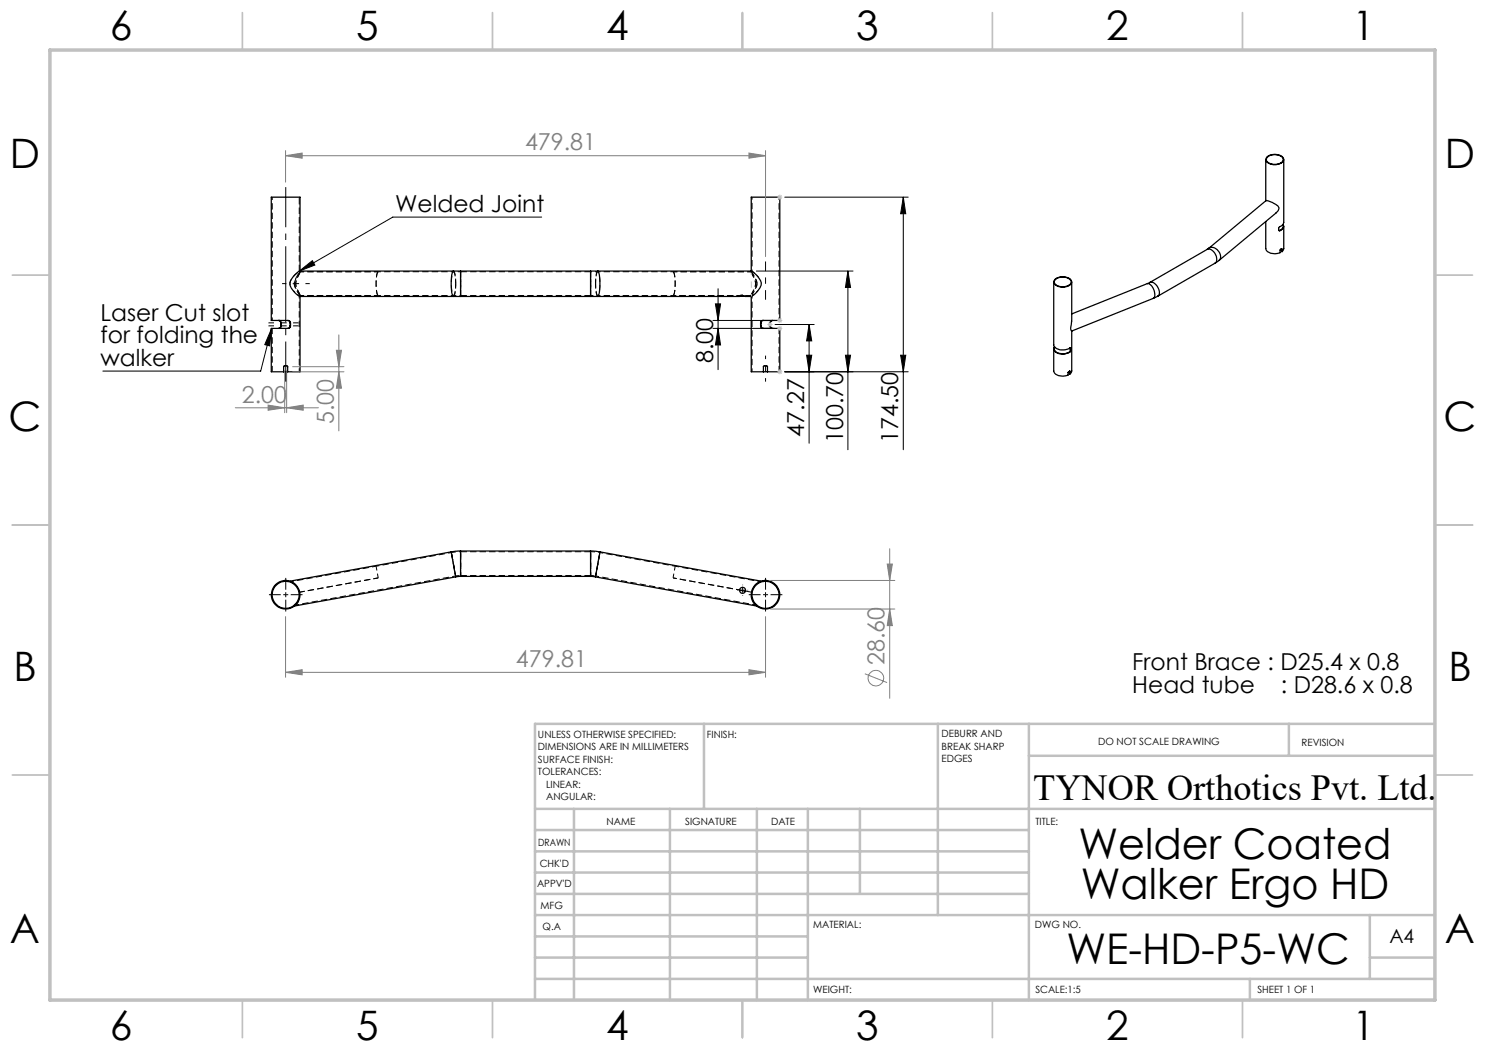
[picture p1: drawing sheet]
<svg xmlns="http://www.w3.org/2000/svg" width="297mm" height="210mm" viewBox="0 0 297 210" stroke-linecap="round" stroke-linejoin="round" font-family="sans-serif">
<g fill="none" stroke="#000" stroke-width=".2" stroke-dasharray="1.3 .6" stroke-dashoffset=".6" stroke-linecap="butt">
<path d="M92.1 56.7v2.4v-4.8v2.4M118.1 56.7v2.4v-4.8v2.4M134.6 59.1h13.3M147.9 59.1h-13.3M147.9 59.1h1.2M149.1 59.1h1.2M150.3 59.1h-1.2M150.4 59v15.3M59.8 74.3v-15.3M90.3 110.5l-15.1 2.7M91.1 115.2l-.8-4.7 .8 4.7M92.1 115.1v-4.8v4.8"/>
<path d="M118.1 115.1v-4.8v4.8M119.1 115.2l.9-4.7-.9 4.7M119.1 115.2l32 5.8M135 113.2l-15-2.7M149.1 118.2l1.2 .2M150.3 118.4l-1.2-.2M59.1 121l32-5.8"/>
</g>
<path d="M60 59.1h15.6M75.6 54.3h-15.6M91.1 56.7v.4a2.91 2.91 0 0 1-.4 2 6.9 6.9 0 0 1 0-4.8 3.3 3.3 0 0 1 .4 2.4M119.1 56.7v.4a2.91 2.91 0 0 0 .5 2 6.9 6.9 0 0 0 0-4.8 3.3 3.3 0 0 0-.5 2.4M134.6 54.3h15.7M150.3 54.3h-15.7M75.2 113.2l.4 2.4M75.2 113.2l-17.2 3.2M135 113.2l-.4 2.4M152.3 116.4l-17.3-3.2M59.1 121l.5-.7M151.1 121l-.5-.7" fill="none" stroke="#000" stroke-width=".2" stroke-dasharray="1.3 .6" stroke-dashoffset=".4" stroke-linecap="butt"/>
<path d="M58.9 56.7l.2-.7 .9-1.8M60 59.3l-.9-1.7-.2-.9M150.3 59.3l.8-1.7 .3-.9" fill="none" stroke="#000" stroke-width=".2" stroke-dasharray="1.3 .6" stroke-dashoffset=".2" stroke-linecap="butt"/>
<g fill="none" stroke="#000" stroke-width=".2" stroke-dasharray="1.3 .6" stroke-dashoffset=".3" stroke-linecap="butt">
<path d="M59.8 59l-.1-.3a2.6 2.6 0 0 1-.3-3.5l.4-.8a3.4 3.4 0 0 0-1.8 2.3M90.7 59.3a3.7 3.7 0 0 0 .5-2.6M91.2 56.7l-.1-.4a3.2 3.2 0 0 0-.4-2.1M92.1 56.7v-2.5M92.1 59.3v-2.6M118.1 56.7v-2.5M118.1 59.3v-2.6M119.1 56.7v-.4a3.2 3.2 0 0 1 .5-2.1M119.6 59.3a3.6 3.6 0 0 1-.5-2.6M150.4 54.5l.9 1.6 .1 .6M151.4 56.7l-.2-.7-.9-1.7M151.4 56.7l-.3 1-.7 1.3"/>
<path d="M60 118.4l15.6-2.8M75.6 115.6l-15.6 2.8"/>
</g>
<g fill="none" stroke="#000" stroke-width=".2" stroke-dasharray="1.3 .6" stroke-linecap="butt">
<path d="M58 56.7v.3M59.8 59.1h.2M60 54.3h-.2M60 54.3v.2a3.8 3.8 0 0 0-.7 3l.7 1.6M60 59.1a1.11 1.11 0 0 0-.5-1 2.74 2.74 0 0 1 .3-3.2l.2-.6M60 59.3v-.1M92.1 59.1h26M118.1 54.3h-26M147.9 59.1v.2M149.1 59.3v-.2M150.2 59.2v.1M150.3 54.3v.2a3.8 3.8 0 0 1 .7 3l-.7 1.6"/>
<path d="M150.3 54.3v.2a3.7 3.7 0 0 1 .7 3l-.7 1.6M150.3 59.1h.2M150.5 54.3h-.2M57.6 116.3v-.2M58.1 116.4v-.2M60 118.6v-.2M91.2 115.4l-1-5M92.1 115.1h26M92.1 115.3v-5.1M118.1 110.3h-26M118.1 115.3v-5.1M119.1 115.4l.9-5"/>
<path d="M150.3 118.6v-.2M152.2 116.4l-.1-.2M152.7 116.3l-.1-.2M55.7 121.4l.1-.1M56.2 121.6v-.1M58.8 121h.4M151.1 121l.3 .1M154.1 121.6l-.1-.1M154.5 121.4v-.1"/>
</g>
<path d="M75.6 59.1a7.2 7.2 0 0 1-.2-4.4l.2-.4M75.6 54.3a7.2 7.2 0 0 0-.2 4.5l.2 .3M134.6 54.3a7.2 7.2 0 0 1 .2 4.5l-.2 .3M54.4 65.7v8.6M155.8 74.3v-8.6" fill="none" stroke="#000" stroke-width=".2" stroke-dasharray="1.3 .6" stroke-dashoffset=".1" stroke-linecap="butt"/>
<path d="M150.4 39.4v15M58.7 58.1l.7 .8 .4 .1M150.4 59h.3l.9-.9" fill="none" stroke="#000" stroke-width=".2" stroke-dasharray="1.3 .6" stroke-dashoffset=".8" stroke-linecap="butt"/>
<path d="M151.7 55.4l-.8-.8-.5-.2M92.1 110.3l-1.8 .2M120 110.5l-1.9-.2" fill="none" stroke="#000" stroke-width=".2" stroke-dasharray="1.3 .6" stroke-dashoffset=".9" stroke-linecap="butt"/>
<path d="M54.4 39.4v24.7M75.6 59.1h15.1M90.7 59.1h1.4M90.7 54.3h-15.1M92.1 54.3h-1.4M118.1 59.1h1.5M119.6 54.3h-1.5M119.6 59.1h15M134.6 54.3h-15M155.8 64.1v-24.7" fill="none" stroke="#000" stroke-width=".2" stroke-dasharray="1.3 .6" stroke-dashoffset=".7" stroke-linecap="butt"/>
<path d="M59.8 54.4v-15" fill="none" stroke="#000" stroke-width=".2" stroke-dasharray="1.3 .6" stroke-dashoffset="-.2" stroke-linecap="butt"/>
<g fill="none" stroke="#000" stroke-width=".25">
<path d="M253.2 31.9v8.3M253.4 31.5a2.27 2.27 0 0 1 3.2 .2 1.03 1.03 0 0 1-1.2 1.1 1.92 1.92 0 0 1-2.1-.8zM253.5 31.3a2.5 2.5 0 0 1 3.1 .3 1.02 1.02 0 0 1-1.1 1.3 1.88 1.88 0 0 1-2.3-1zM256.8 31.9v12.6a1.63 1.63 0 0 1-1 1l-.1 .5 .3 .1M60 59.3v15.1h-2.5M60 54.2v-14.8h-5.7v24.7h3.3l.3 .1 .2 .4M90.7 59.3h1.4M90.7 54.2h1.4M90.7 54.2h-30.8a4.3 4.3 0 0 0-1.9 2.4 3.6 3.6 0 0 0 1.8 2.6l.1 .1h30.8M90.7 54.2a5.6 5.6 0 0 0-.4 3.6l.1 1 .3 .5M92.1 54.2v5.1M92.1 54.2h26"/>
<path d="M92.1 59.3h26M118.1 59.3h1.5M118.1 54.2h1.5M118.1 54.2v5.1M119.6 54.2h30.7a4.5 4.5 0 0 1 2 2.4 4 4 0 0 1-2 2.7l-1.6-.1-.8 .1h-28.3M119.6 54.2a7.8 7.8 0 0 1 0 5.1M148.1 59.3h.9M150.2 54.2v-14.8h5.8v24.7h-3.5l-.3 .2-.1 .3M150.2 59.3v15.1h2.5M210.7 56.4v12.6a1.81 1.81 0 0 0 2.4 .9l1-.4 .1 .2M211 55.9a2.4 2.4 0 0 1 3.2 .2 1.02 1.02 0 0 1-1.1 1.3 1.88 1.88 0 0 1-2.4-1zM211 55.9a2.27 2.27 0 0 1 3.2 .3 1.03 1.03 0 0 1-1.2 1.1 1.6 1.6 0 0 1-2.1-1z"/>
<path d="M214.3 56.4v7.8M229.5 56.7a2.15 2.15 0 0 1 1.2 2.9l-.1 .1M229.5 56.7l-15.2 6.1M229.9 56.5l-.4 .2M229.9 56.5a1.87 1.87 0 0 1 2 2.1l-.4 .7M230.6 59.7l-16.3 6.5v8l-.3 .6M231.5 59.3l-.9 .4M241.4 49.9a1.83 1.83 0 0 1 1.9 2.1v.4l-.3 .2M241.4 49.9l-11.5 6.6M241.8 49.6l-.4 .3M241.8 49.6l11.5-9.5h.2a4.5 4.5 0 0 1 2.3 1.4l-.1 .6-.5 .5-11.4 9.5M241.8 49.6a1.76 1.76 0 0 1 2.2 2.2l-.2 .3"/>
<path d="M243 52.6l-11.5 6.7M243.8 52.1l-.8 .5M253.2 44.3v5.4a2.02 2.02 0 0 0 2.8 .8v-.5l.3-.2M255.7 46l.2 .1M255.9 46.1h.1M256.3 49.8h.1M256.3 49.8l.1 .5M256.4 49.8v.5M256.5 45a.79 .79 0 0 1-.6 1.1M256.6 44.9a.82 .82 0 0 1-.6 1.2M256.8 45.3v4.4l-.4 .6M55.7 64.1l.4 .2 .1 .3"/>
<path d="M55.8 64.1l.3 .2 .1 .3M56.2 65.2l-.1 .3-.4 .2M56.2 64.6v.6M56.2 64.6h.1M56.2 65.2h.1M56.2 65.2v.3l-.4 .2M56.7 74.4v-1.1l.2-.1h.6v1.2M56.7 74.4h.8M57.5 64.1l.4 .1 .1 .4M58 65.2l-.1 .3-.4 .2M58 64.6h.1M58 65.2h.1"/>
<path d="M58 64.6v.6M58.1 65.2l-.1 .3-.3 .2h-3.4v8.7h2.4M58.1 64.6v.6M152.1 65.2l.3 .5h3.6v8.7h-2.5M152.1 64.6v.6M152.1 64.6h.1M152.1 65.2h.1M152.2 65.2l.2 .4 .3 .1M152.2 64.6v.6M152.7 74.4v-1.1l.1-.1 .7 .1v1.1M152.7 64.1l-.3 .1-.2 .4M152.7 74.4h.8"/>
<path d="M154 65.2l.1 .3 .3 .2M154 64.6h.1M154 65.2h.1M154 64.6v.6M154.1 65.2l.1 .3 .3 .2M154.1 64.6v.6M154.4 64.1l-.2 .1-.2 .4M154.5 64.1l-.3 .1-.1 .4M210.7 69.8v4.4a1.66 1.66 0 0 0 2.1 1l.8-.2v-.5l.3-.2M210.8 69.5a1.16 1.16 0 0 0 1.4 1.3h.9l.9-.4M210.8 69.5h.1M210.9 69.3l-.1 .2"/>
<path d="M210.9 69.5a1.06 1.06 0 0 0 1.3 1.2h.8l.9-.3M211 69.4l-.1 .1M213.9 74.3h.1M213.9 74.3l.1 .5M213.9 70.4h.1M214 74.3v.5M214.1 69.5v.1M214.1 69.9l-.2 .5M214.1 69.6v.3M214.1 69.6l.1 .1M214.1 69.9l.1 .1M214.2 70l-.2 .4"/>
<path d="M214.2 69.7v.3M214.3 64.2l-.2 1.4 .2 .6M56.7 116.1a2.85 2.85 0 0 0-2 4.4 2.85 2.85 0 0 0 4.8 0 2.85 2.85 0 0 0-2-4.4M56.7 116.3a2.7 2.7 0 0 0-1.8 4.1 2.7 2.7 0 0 0 4.5 0 2.7 2.7 0 0 0-1.9-4.1M56.7 116.1v.2M56.9 116.1h-.2M56.9 116.3h-.2M56.9 116.1h.4M56.9 116.3h.4M56.9 116.1v.2M57.3 116.1h.2M57.3 116.3h.2"/>
<path d="M57.3 116.1v.2M57.5 116.1v.2M90.2 110.4l.9 5M90.2 110.4l-32.2 5.8M91.1 115.4l-32.2 5.8M92.1 115.3l-1 .1M92.1 110.2l-1.9 .2M92.1 110.2v5.1M92.1 110.2h26M92.1 115.3h26M118.1 115.3l1 .1M118.1 110.2l1.9 .2"/>
<path d="M118.1 110.2v5.1M119.1 115.4l32.2 5.8M120 110.4l-.9 5M120 110.4l32.2 5.8M147.9 118l1.2 .2M152.7 116.3a2.7 2.7 0 0 0-1.9 4.1 2.7 2.7 0 0 0 4.6 0 2.7 2.7 0 0 0-1.9-4.1M152.7 116.1a2.85 2.85 0 0 0-2 4.4 2.85 2.85 0 0 0 4.8 0 2.85 2.85 0 0 0-2-4.4M152.7 116.1v.2M152.9 116.3h-.2M152.9 116.1h-.2M152.9 116.3h.4M152.9 116.1h.4"/>
<path d="M152.9 116.1v.2M153.3 116.3h.2M153.3 116.1h.2M153.3 116.1v.2M153.5 116.1v.2"/>
<circle cx="148.5" cy="118.1" r=".6"/>
</g>
<path d="M91.1 115.2l1-.1M118.1 115.1l1 .1M134.6 115.6l13.3 2.4M147.9 118l-13.3-2.4" fill="none" stroke="#000" stroke-width=".2" stroke-dasharray="1.3 .6" stroke-dashoffset=".5" stroke-linecap="butt"/>
<path d="M57.1 31.1l3.3-.5v1zM57.1 30.1v6.3M57.1 31.1h96M153.1 30.1v21.2" fill="none" stroke="#808080" stroke-width=".2"/>
<g fill="none" stroke="#c0c0c0" stroke-width=".35">
<path d="M48.5 2.5v7.5M98.5 2.5v7.5M148.5 2.5v7.5M198.5 2.5v7.5M248.5 2.5v7.5M2.5 55h7.5M287 55h7.5M2.5 105h7.5M287 105h7.5M2.5 155h7.5M287 155h7.5M48.5 200v7.5"/>
<path d="M98.5 200v7.5M148.5 200v7.5M198.5 200v7.5M248.5 200v7.5"/>
</g>
<g fill="none" stroke="#c0c0c0" stroke-width=".5">
<path d="M140.8 144.8v17M187.6 144.8v38.2M205.8 144.8v55.2M205.8 151.2h81.2M257.8 144.8v6.4M287 144.8h-180v55.2M107 161.8h180M107 178.8h98.8M107 174.5h98.8M107 170.3h98.8M107 166h98.8M114.8 161.8v38.2"/>
<path d="M134 161.8v38.2M151.4 161.8v38.2M161.6 161.8v38.2M172 161.8v17M107 195.8h180M107 191.5h54.6M107 187.3h54.6M107 183h180M250 195.8v4.2M274 191.5h13M274 183v12.8"/>
</g>
<path d="M10 10h277v190h-277z" fill="none" stroke="#c0c0c0" stroke-width=".7"/>
<path d="M57.1 31.1l3.3-.5v1z" fill="#808080"/>
<path d="M149.8 30.6l3.3 .5-3.3 .5z" fill="none" stroke="#808080" stroke-width=".2"/>
<path d="M149.8 30.6l3.3 .5-3.3 .5z" fill="#808080"/>
<path d="M56.9 74.1v8.4M57.3 74.1v8.4M47.1 81.6h16.6M57.3 81.6l3.3-.6v1z" fill="none" stroke="#808080" stroke-width=".2"/>
<path d="M57.3 81.6l3.3-.6v1z" fill="#808080"/>
<path d="M53.6 81l3.3 .6-3.3 .4z" fill="none" stroke="#808080" stroke-width=".2"/>
<path d="M53.6 81l3.3 .6-3.3 .4z" fill="#808080"/>
<path d="M58.5 74.4h10.3M58.5 73.3h10.3M67.8 74.4l.5 3.2h-1zM67.8 67v19.2" fill="none" stroke="#808080" stroke-width=".2"/>
<path d="M67.8 74.4l.5 3.2h-1z" fill="#808080"/>
<path d="M67.3 70.1h1l-.5 3.2z" fill="none" stroke="#808080" stroke-width=".2"/>
<path d="M67.3 70.1h1l-.5 3.2z" fill="#808080"/>
<g fill="none" stroke="#000" stroke-width=".2">
<path d="M157 39.4h24.6M180.7 39.4l.5 3.3h-1.1zM180.7 39.4v50.5M59.9 54.2l2.6-2.1 .5 .9zM108.3 43.4h-29.7l-18.7 10.8M143.6 57.7v16.2M151.3 54.2h19.3M169.6 54.2l.5 3.3h-1zM169.6 54.2v35.7M54.3 65.9l-.4 3.3-.9-.3zM54.3 65.9l-2.2 8.3h-31.5M142.6 65.7h12.3"/>
<path d="M142.6 64.1h12.3M143.1 60.8h1l-.5 3.3zM143.6 65.7l.5 3.3h-1zM155 64.9h7.8M157 74.4h24.6M161.3 71h1l-.5 3.4zM161.8 64.9l.5 3.3h-1zM161.8 64.9v23.7M169.1 71h1l-.5 3.4zM180.1 71h1.1l-.5 3.4z"/>
</g>
<g fill="none" stroke="#c0c0c0" stroke-width=".2">
<path d="M155.5 39.4h1M155.6 39.1l.7 .7M156 38.9v1.1M156.3 39.1l-.7 .7M153.5 64.9h1M153.6 64.5l.7 .8M154 64.4v1M154.3 64.5l-.7 .8M155.5 74.4h1M155.5 65.7h1M155.5 64.1h1M155.6 74l.7 .7"/>
<path d="M155.6 65.3l.7 .7M155.6 63.7l.7 .7M156 63.6v1M156 65.2v1M156 73.8v1.1M156.3 74l-.7 .7M156.3 65.3l-.7 .7M156.3 63.7l-.7 .7"/>
</g>
<path d="M150.2 54.6l.1 4.7" fill="none" stroke="#c0c0c0" stroke-width=".2" stroke-dasharray="15.2 1.3 1.3 1.3" stroke-dashoffset="14.8" stroke-linecap="butt"/>
<path d="M180.7 39.4l.5 3.3h-1.1zM59.9 54.2l2.6-2.1 .5 .9zM169.6 54.2l.5 3.3h-1zM54.3 65.9l-.4 3.3-.9-.3zM143.6 65.7l.5 3.3h-1zM143.1 60.8h1l-.5 3.3zM161.8 64.9l.5 3.3h-1zM161.3 71h1l-.5 3.4zM169.1 71h1l-.5 3.4zM180.1 71h1.1l-.5 3.4z" fill="#000"/>
<path d="M57.1 76.3v-38.9" fill="none" stroke="#000" stroke-width=".2" stroke-dasharray="15.2 1.3 1.3 1.3" stroke-dashoffset="7.2" stroke-linecap="butt"/>
<path d="M53.7 65.2h6M53.7 64.6h6" fill="none" stroke="#000" stroke-width=".2" stroke-dasharray="15.2 1.3 1.3 1.3" stroke-dashoffset="14.1" stroke-linecap="butt"/>
<path d="M62 56.7h-5.6" fill="none" stroke="#000" stroke-width=".2" stroke-dasharray="15.2 1.3 1.3 1.3" stroke-dashoffset="14.4" stroke-linecap="butt"/>
<path d="M153.1 76.3v-5.2" fill="none" stroke="#000" stroke-width=".2" stroke-dasharray="15.2 1.3 1.3 1.3" stroke-dashoffset="14.5" stroke-linecap="butt"/>
<path d="M153.1 59.9v-7.6" fill="none" stroke="#000" stroke-width=".2" stroke-dasharray="15.2 1.3 1.3 1.3" stroke-dashoffset="13.3" stroke-linecap="butt"/>
<path d="M57.1 134.5l3.3-.6v1.1zM57.1 123.3v12.2M57.1 134.5h96M153.1 123.3v12.2" fill="none" stroke="#808080" stroke-width=".2"/>
<path d="M57.1 134.5l3.3-.6v1.1z" fill="#808080"/>
<path d="M149.8 133.9l3.3 .6-3.3 .5z" fill="none" stroke="#808080" stroke-width=".2"/>
<path d="M149.8 133.9l3.3 .6-3.3 .5z" fill="#808080"/>
<g fill="none" stroke="#808080" stroke-width=".2">
<path d="M154.1 116.1h24.9M177.4 112.8h1.1l-.6 3.3zM177.9 109.7v30M154.1 121.8h24.9M173 134.8l4.4 1.7"/>
<circle cx="175.2" cy="135.6" r="1.55"/>
</g>
<path d="M177.4 112.8h1.1l-.6 3.3z" fill="#808080"/>
<path d="M177.9 121.8l.6 3.3h-1.1z" fill="none" stroke="#808080" stroke-width=".2"/>
<path d="M177.9 121.8l.6 3.3h-1.1z" fill="#808080"/>
<g fill="none" stroke="#000" stroke-width=".2" stroke-dasharray="15.2 1.3 1.3 1.3" stroke-linecap="butt">
<path d="M56.1 118.9h-2.3M57.1 118.9v-.5M57.1 118.9h-.5M57.1 118.9v.5M57.1 118.9h.5M57.1 117.9v-2.3M57.1 119.9v2.4M58.1 118.9h2.4M147.5 118h-.1M148.5 118v-.5M148.5 118h-.5M148.5 118v.5"/>
<path d="M148.5 118h.5M148.5 117v-.1M148.5 119v.1M149.5 118h.1M152.1 118.9h-2.4M153.1 118.9v-.5M153.1 118.9h-.5M153.1 118.9v.5M153.1 118.9h.5M153.1 117.9v-2.3M153.1 119.9v2.4M154.1 118.9h2.4"/>
</g>
<g font-size="8.5">
<text x="215.7" y="171.8">Welder Coated</text>
<text x="216.1" y="179.9">Walker Ergo HD</text>
<text x="213.3" y="192.7">WE-HD-P5-WC</text>
</g>
<g font-size="8.1">
<text x="22" y="8">6</text>
<text x="71.2" y="8">5</text>
<text x="121.2" y="8">4</text>
<text x="171.2" y="8">3</text>
<text x="221.2" y="8">2</text>
<text x="270.5" y="8">1</text>
<text x="2" y="33.6">D</text>
<text x="289" y="33.6">D</text>
<text x="1.7" y="86.1">C</text>
<text x="288.7" y="86.1">C</text>
<text x="2.7" y="136.1">B</text>
<text x="289.7" y="136.1">B</text>
<text x="2" y="188.6">A</text>
<text x="289" y="188.6">A</text>
<text x="22" y="208">6</text>
<text x="71.2" y="208">5</text>
<text x="121.2" y="208">4</text>
<text x="171.2" y="208">3</text>
<text x="221.2" y="208">2</text>
<text x="270.5" y="208">1</text>
</g>
<text font-size="7.3" x="206.7" y="159.9">TYNOR Orthotics Pvt. Ltd.</text>
<g font-size="4.7" fill="#808080">
<text x="105" y="30.1">479.81</text>
<text x="48.4" y="80.5">2.00</text>
<text x="66.8" y="84.9" transform="rotate(-90 66.8 84.9)">5.00</text>
<text x="103.2" y="133.4">479.81</text>
<text x="176.9" y="133.1" transform="rotate(-90 176.9 133.1)">28.60</text>
</g>
<g font-size="4.7">
<text x="79" y="42.4">Welded Joint</text>
<text x="20.1" y="64.1">Laser Cut slot</text>
<text x="20.1" y="68.7">for folding the</text>
<text x="20.1" y="73.2">walker</text>
<text x="142.6" y="72.6" transform="rotate(-90 142.6 72.6)">8.00</text>
<text x="160.8" y="87.3" transform="rotate(-90 160.8 87.3)">47.27</text>
<text x="168.6" y="88.6" transform="rotate(-90 168.6 88.6)">100.70</text>
<text x="179.7" y="88.6" transform="rotate(-90 179.7 88.6)">174.50</text>
<text x="226.4" y="134.1">Front Brace : D25.4 x 0.8</text>
<text x="226.4" y="138.6">Head tube</text>
<text x="256.2" y="138.6">: D28.6 x 0.8</text>
</g>
<text font-size="3.9" x="277.9" y="188.5">A4</text>
<g font-size="2">
<text x="107.6" y="147.6">UNLESS OTHERWISE SPECIFIED:</text>
<text x="141.4" y="147.6">FINISH:</text>
<text x="188.3" y="147.5">DEBURR AND</text>
<text x="188.3" y="150">BREAK SHARP</text>
<text x="219.6" y="149">DO NOT SCALE DRAWING</text>
<text x="260.3" y="149.2">REVISION</text>
<text x="107.6" y="150.1">DIMENSIONS ARE IN MILLIMETERS</text>
<text x="107.6" y="152.6">SURFACE FINISH:</text>
<text x="107.6" y="155.1">TOLERANCES:</text>
<text x="188.3" y="152.5">EDGES</text>
<text x="109.2" y="157.6">LINEAR:</text>
<text x="109.2" y="160.1">ANGULAR:</text>
<text x="121.3" y="165">NAME</text>
<text x="137" y="164.9">SIGNATURE</text>
<text x="154.2" y="164.9">DATE</text>
<text x="207.1" y="164.9">TITLE:</text>
<text x="107.6" y="169.1">DRAWN</text>
<text x="107.9" y="173.3">CHK'D</text>
<text x="107.4" y="177.4">APPV'D</text>
<text x="108.1" y="181.8">MFG</text>
<text x="108.5" y="186">Q.A</text>
<text x="162.6" y="185.5">MATERIAL:</text>
<text x="207" y="185.5">DWG NO.</text>
<text x="162.6" y="198.5">WEIGHT:</text>
<text x="207.1" y="198.6">SCALE:1:5</text>
<text x="251.5" y="198.6">SHEET 1 OF 1</text>
</g>
</svg>
